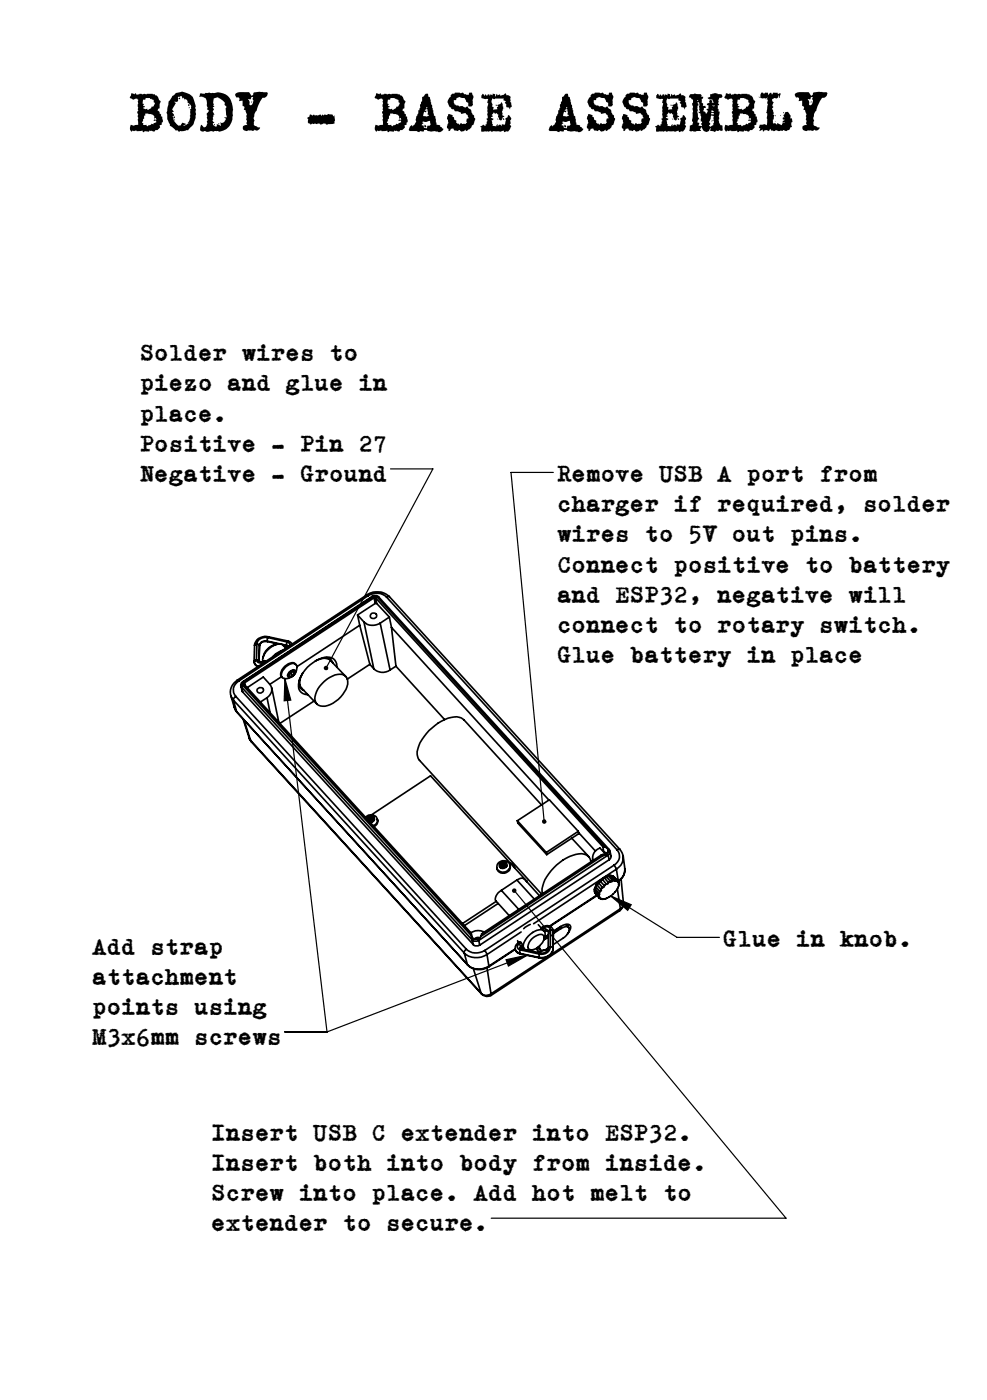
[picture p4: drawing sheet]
<svg xmlns="http://www.w3.org/2000/svg" width="148mm" height="210mm" viewBox="0 0 148 210" stroke-linecap="round" stroke-linejoin="round" font-family="sans-serif">
<g fill="none" stroke="#000" stroke-width=".25">
<path d="M38.1 99.3l.2 .5 .4 .2M38.1 99.2h.1M38.1 99.3a.72 .72 0 0 0 .6 .6M38.1 99.2v.1M38.2 96.8l-.1 2.4M38.5 99a.66 .66 0 0 0 .9 .4M38.5 99l.2 .1 .1 .1M38.5 99l-.3 .1-.1 .1M38.5 96.6l.3 .1 .1 .1M38.5 96.6l-.3 .1v.1M38.5 96.6v2.4M38.8 99.2l.3 .1h.2"/>
<path d="M38.8 99.2h.1M38.9 96.8l-.1 2.4M39.3 99.3l.1 .1M39.4 99.4h.1M39.8 99.2l-.2-.1-.3 .2M39.8 99.2v.1M39.8 99.2l-.4 .2M40 96.2a.85 .85 0 0 0-1.1 .6M40 96.2h.1M40 96.2l3 .6M40.1 96.2a.91 .91 0 0 0-1.2 .7v-.1M40.1 96.2l1.6 .4"/>
<path d="M40.1 95.6l-.1 .6M40.1 95.6a1.28 1.28 0 0 0-1.6 1M40.1 95.6l3 .7M40.3 95.5a1.58 1.58 0 0 0-2.1 1.3M40.3 95.5l-.2 .1M40.3 95.5l2.9 .7M41.6 96.6a2.47 2.47 0 0 0-2.2 2.1M42.4 97.6l-1.1 .5-.4 .4M42.4 96.8l.6 .1M42.9 97.2a1.27 1.27 0 0 0-2-.3 2.58 2.58 0 0 0-1.5 2.3M43 96.8l.1 .2M43 96.8v.1"/>
<path d="M43 96.9l.1 .1M43 96.9h.1M43 97l.1 .1M43 97l-.2 .2M43.1 96.3l-.1 .5M43.1 96.3l.3 .2 .1 .3M43.1 97h-.1M43.2 96.2h.2l.4 .4M43.2 96.2l-.1 .1M44.4 99.7l-.1-.1a.96 .96 0 0 0-1.3 .2 1.46 1.46 0 0 0-.8 1.7M47.3 99.2l.3-.2a1.7 1.7 0 0 1 2 .1l2.3 2.4M48.4 98.7a1.25 1.25 0 0 1 1.5 .7"/>
<path d="M53.6 92.2l.3 1.6M53.6 92.2l1 1.1M53.9 93.8l-9.4 6.2M53.9 93.8l1.6 5.9M54.6 93.3a2.01 2.01 0 0 0 2.4 .2M54.6 93.3l1.5 7M55 89.2a2.75 2.75 0 0 1 3.4 .3M55 89.2l.2 .2M55 89.2l-19.4 12.8M55.2 89.4a2.27 2.27 0 0 1 2.8 .2M55.2 89.4l-19.4 12.8M55.5 99.7l-3.4 2.2"/>
<path d="M55.5 99.7l.6 .6M55.8 89.5a.86 .86 0 0 1 1 0M55.8 89.5l-19.4 12.8M55.8 89.5h.1M55.9 89.5a.46 .46 0 0 1 .7 0M55.9 89.5l-19.4 12.8M56.1 89.7h.2M56.1 89.7l-19.4 12.7M56.1 89.7l.2 .8M56.3 90.5h.2M56.3 90.5l-2.7 1.7M56.3 89.7l34.1 37.3"/>
<path d="M56.3 89.7l.2 .8M56.5 90.5l1.9 2.1M56.6 89.5l34.2 37.6M56.6 89.5h.2M56.8 89.5l34.6 38M57 93.5l1.5 7M58 89.6l34.5 37.9M58.4 89.5l-.4 .1M58.4 89.5l34.6 37.9M58.4 92.6l.3 1.5M58.4 92.6l-1.4 .9M58.7 94.1l23.6 25.9"/>
<path d="M58.7 94.1l.7 5.8M59.4 99.9l7.3 8M59.4 99.9l-.9 .6M35 105l-.4-.7 .5 1.8M35 105l34.6 37.9M35 105l.5 1.8M35.1 106.1l.4 .7M35.3 104.4l-.2 .3-.1 .3M35.3 104.4l34.6 38M35.5 106.8l34.6 37.9M35.6 102a2.03 2.03 0 0 0-1 2.3M35.6 102l.2 .2"/>
<path d="M35.8 102.2a1.46 1.46 0 0 0-.5 2.2M36.1 102.8l.3 1M36.2 103.1l34.6 37.9M36.2 103.1l.2 .7M36.4 103.8l34.6 37.9M36.4 102.3a.54 .54 0 0 0-.2 .8M36.4 102.8l-.2 .3M36.4 102.8l34.2 37.5M36.4 102.3h.1M36.4 107.8l1 3M36.5 102.3a.35 .35 0 0 0-.1 .5M36.6 108l1 3"/>
<path d="M36.7 102.4l-.1 .2 34.1 37.4M36.7 102.4v.4M37.1 103.1l2.4-1.5 .9 1a1.32 1.32 0 0 1-.4 2.1M37.4 110.8l.3 .4M37.4 110.8l.2 .2M37.6 111l.1 .3M37.6 111l34.5 38M37.6 111.2l34.6 37.9a1.18 1.18 0 0 0 1.4 .2l19.4-12.7a1.31 1.31 0 0 0 .5-1.1M38.6 103.4a.44 .44 0 0 1 .7-.2 .44 .44 0 0 1 0 .6 .44 .44 0 0 1-.6 .1 .44 .44 0 0 1-.1-.5zM40 104.7l-.9 .6M40 104.7l.5 2.2M40.7 103.2l1.1 5.1"/>
<path d="M42.2 101.5l.1 .1M42.2 101.5l-1.7 1.1M42.8 100.1l.3-.2a.86 .86 0 0 1 1.4 0 1.63 1.63 0 0 1-2.1 1.8 .92 .92 0 0 1 .2-1.3zM43.3 101.1h.1M43.4 100.8l.2-.2a.43 .43 0 0 1 .7 0 .82 .82 0 0 1-1.1 .9 .59 .59 0 0 1 .2-.7zM43.6 101l.3 .3M43.6 101l-.2 .1M43.7 100.8l-.3 .3M43.7 100.8l-.1 .2M43.8 100.7l-.1 .1M44 100.6l.2 .3M44.2 100.9l-.2-.3-.5 .2-.2 .4 .1 .3 .5-.2"/>
<path d="M44.2 100.9l-.3 .4M44.9 102v.1a1.16 1.16 0 0 0 .7 1.5M45.4 100.9a2.15 2.15 0 0 0-.2 2.3l2.3 2.4M47.1 105.2l-5.1 3.3M48.3 102.5a3.7 3.7 0 0 1 3-1.3 1.25 1.25 0 0 1 .7 1.8 4.4 4.4 0 0 1-3.6 2.9 1.21 1.21 0 0 1-1.1-1.8 3.4 3.4 0 0 1 1-1.6zM50.5 100a1.38 1.38 0 0 0-1.9-1.4 5.2 5.2 0 0 0-3.8 4 1.32 1.32 0 0 0 1.3 1.6M56.1 100.3a1.89 1.89 0 0 0 2.4 .2M54.8 122.6a.93 .93 0 0 1 1.3-.3 .93 .93 0 0 1 .4 1.2l-.5 .4M55 122.8a.56 .56 0 0 1 .7-.4 .56 .56 0 0 1 .4 .7l-.6 .3M55.3 122.9l-.1 .1M55.3 122.9l.1 .3 .2-.1 .2 .2 .2-.2-.2-.1M55.3 122.8v.1"/>
<path d="M55.3 122.8l.1 .3M55.4 122.5l.1 .2M55.4 122.5l-.3 .1 .2 .2M55.4 122.5l.1 .4M55.5 122.7h.2M55.5 122.7l.1 .2M55.5 122.9l-.1 .1M55.5 122.9h.1M55.6 122.9h.1M55.7 122.7v.2M55.7 122.2l8.9-5.8 14.4 15.8M55.8 123l.1 .2"/>
<path d="M55.8 122.8v.2M55.8 122.9h-.1M55.9 122.5l.2 .2-.3 .1M55.9 122.5l-.2 .2M55.9 122.5l-.1 .3M56.6 122.9v.2a.8 .8 0 0 1-.5 .9M70.7 140l-.1 .3M70.7 140l.1 .7M72.6 139.8l-.2-.1a2.03 2.03 0 0 0-1.8 .2M74.4 135.2l-5 3.3M74.6 129.5a.95 .95 0 0 1 1.3-.4 .95 .95 0 0 1 .4 1.3 .99 .99 0 0 1-1 .4 .99 .99 0 0 1-.8-.8zM74.7 135.5l-5.1 3.3"/>
<path d="M75 129.5a.53 .53 0 0 1 .8-.2 .53 .53 0 0 1 0 .8 .53 .53 0 0 1-.7 .1 .53 .53 0 0 1-.1-.7zM75.1 129.5l.2 .1M75.1 129.5l-.2 .2 .3 .2M75.1 129.5l.1 .3M75.2 133.6a1.32 1.32 0 0 0-.8 1.5l2 2.3M75.2 133.6l2.6 2.8M75.2 129.9l-.2 .2 .3 .1 .3-.2 .2 .1M75.2 129.9v.3M75.2 129.8v.1M75.2 129.8h.2M75.3 129.6l.1 .2M75.5 129.5l-.2 .1"/>
<path d="M75.5 129.5v.3M75.5 129.8h-.1M75.6 129.7l-.1 .1M75.6 129.7l.1 .1M75.6 129.3l.2 .1-.1 .2 .1 .4M75.6 129.3l-.1 .2M75.6 129.3v.4M75.7 129.8l.3 .1-.2 .2M75.7 129.8l.1 .2M75.8 130v.1M76.4 129.4a1.11 1.11 0 0 1 .8 .8M76.5 129.8a1.01 1.01 0 0 1-.8 1.2 1.01 1.01 0 0 1-1.2-.8"/>
<path d="M77.5 132l.3-.1a.7 .7 0 0 1 .8 0l2.3 2.5M77.5 132l-2.3 1.6M77.5 132l2.6 2.9M77.6 123.1l4.3 4.8M77.6 123.1l4.8-3.1 4.3 4.7M77.6 123.1v.4l4.4 4.7M78.1 139.8l-5.1 3.4M79 132.2h.1M79.5 138.7l-1 .6M80.7 138.7l.9 1M81.2 120.7l-11.6-12.7a2.24 2.24 0 0 0-2.4-.3 7.4 7.4 0 0 0-4.7 5 1.88 1.88 0 0 0 .4 1.3l18.3 20.2M81.4 139a1 1 0 0 1 1.6 .7"/>
<path d="M81.4 139l.2 .1M81.4 139l-.3 .2M81.6 139.1a.63 .63 0 0 1 .9 .4M81.6 139.1l.2 .5M81.6 139.1l-.3 .2M81.8 139.7l.3-.1 .1 .1M81.8 139.6l.2-.1 .2 .2M81.8 139.6v.1M81.8 139.7l-.1 .1M81.8 139.6l-.2 .1M81.9 127.9l.1 .3M82.2 139.7h.1"/>
<path d="M82.2 139.7v2.5M82.5 139.5l.4 .1 .1 .1M82.5 139.5l-.3 .2M82.5 139.5v2.5M83 139.7h.1M83 139.7l-.1 2.6M84 139.1l.1 .2M84.1 139a1.25 1.25 0 0 1 1.3-.3 1.1 1.1 0 0 1-.3 1.4M84.1 139l-1.1 .7M84.1 139.3l.3-.2a.58 .58 0 0 1 .9 .2 1.62 1.62 0 0 1-.8 1.4l-1.6 1M84.1 139.3l-1.1 .7M84.9 138.7l.4 .4"/>
<path d="M85.1 138.8l.1 .3M85.7 125.7l2.6 2.8M86.7 124.7l-4.8 3.2M86.7 124.7l.1 .4-4.8 3.1M86.7 124.9l2.6 2.8M88.6 129.3a1.44 1.44 0 0 0-1.8-1.2 7.2 7.2 0 0 0-5.5 5.2l.1 .7M89.2 133.6v.2M89.2 133.6l.6 .7M89.2 133.8l.6 .7M89.2 133.9l.1 .1M89.3 133.3h-.1v.3M89.3 133.3l.5 .7"/>
<path d="M89.3 134h.1M89.3 134l.6 .7M89.4 133.1l-.1 .2M89.4 133.1l.6 .6M89.5 134.3l-7.1 4.6M89.5 132.8l-.1-.1v.4M89.5 134.3l-7 4.7M89.5 132.8l.6 .6M89.8 134.5h.1v.2l.1 .1 .2 .1M89.8 134.3v.2M89.8 132.5l-.3 .3M89.8 132.5l.5 .6"/>
<path d="M89.8 134l.1 .2-.1 .1M90 133.7l-.2 .3M90 132.2l-.1-.1-.1 .1v.3M90 132.2l.6 .6M90.1 133.4v.2l-.1 .1M90.1 134.8l.1 .1M90.3 133.1l-.2 .3M90.3 131.9l-.3 .3M90.3 131.9l.6 .7M90.4 127l.4 .1M90.4 127l.2 .8M90.5 128.3h-.4l-17.9 11.8-.1 .3"/>
<path d="M90.5 128.3l-18.4 12.1M90.6 127.8l.5 .1M90.6 127.8l-.6-.6a1.52 1.52 0 0 0-1.1 1.9v-.2M90.6 132.8l-.1 .3h-.2M90.7 131.7l-.4 .1v.1M90.7 131.7l.5 .7M90.7 134.8l-.5 .1M90.7 134.8h.1M90.8 127.1l.4 .4M90.9 132.6l-.3 .2M90.9 128.2l-.2-.1-.5 .2M91 131.6l-.3 .1"/>
<path d="M91 131.6l.5 .6M91.1 128l-.2 .2-.4 .1M91.1 128l.1 .3M91.2 127.5l-.1 .5M91.2 128.3l-19.4 12.8M91.2 128.3l.1 .7M91.2 127.5h.2M91.2 132.4a.21 .21 0 0 1-.1 .2 .21 .21 0 0 1-.2 0M91.3 131.4l-.4 .1 .1 .1M91.3 131.4l.6 .7M91.3 129l-19.4 12.8M91.4 127.5a.54 .54 0 0 1-.2 .8"/>
<path d="M91.5 131.3l.1 .1M91.5 127.7l.1 .9-.3 .4M91.5 132.2l-.3 .2M91.6 131.3l.2 .1M91.6 131.4h-.3M91.6 131.4l.5 .7M91.8 131.4l.2 .1 .6 .6M91.8 131.4l.6 .7M91.9 132.1a.17 .17 0 0 1-.2 .2 .17 .17 0 0 1-.2-.1M92 131.4a2.05 2.05 0 0 0-2.2 .8 1.47 1.47 0 0 0-.6 1.6M92.1 131.5l.6 .7M92.1 129.8l.3 .6"/>
<path d="M92.1 129.8l-19.4 12.8M92.1 132.1h-.2M92.1 132.1l.1 .1 .2-.1M92.3 133.8l-.6 .6-1 .4M92.4 132.1h.2M92.4 130.4l.3 1.7M92.4 130.4l-12.4 8.2M92.5 127.5a1.46 1.46 0 0 1-.4 2.3M92.6 132.1v.2l.1-.1M92.6 133.3l.4 3M92.7 132.2l.1 .5M92.7 132.1l-.1 .1"/>
<path d="M92.7 132.6l.1 .1M92.8 132.7l-.2 .7-.4 .4M93 127.4l.5 1M93 127.4h-.3l-.2 .1M93 136.3l-.1 .3M93 136.3l-10.6 7M93.1 131.9l.4 3.6a.85 .85 0 0 1-.5 .8M93.5 128.4a2 2 0 0 1-1.1 2M93.5 128.4l.2 1.9a1.94 1.94 0 0 1-1 1.8M93.7 130.3v.1a2.02 2.02 0 0 1-1 1.8v-.1M69.6 142.9a2.79 2.79 0 0 0 3.4 .3M69.6 142.9l.5 1.8"/>
<path d="M69.9 142.4a2.27 2.27 0 0 0 2.8 .2M69.9 142.4l-.3 .3v.2M70.1 144.7a2.55 2.55 0 0 0 3.2 .2M70.1 144.7h.1M70.1 144.7a2.53 2.53 0 0 0 3.2 .3M70.6 140.3l.1 .3 .2 .2M70.8 141a.93 .93 0 0 0 1 .1M70.8 141l.2 .7M70.9 140.8h.7M70.9 140.8l-.1 .2M71 141.7a.86 .86 0 0 0 .9 .1M71 145.3l1.1 3.7"/>
<path d="M71.6 140.8l.2 .3M71.8 141.1l.1 .7M71.9 140.7l-.2-.1-.5 .2M72.1 140.4l-.5 .4M72.1 149a1.07 1.07 0 0 0 1.5 .1M72.1 149l.2 .1M72.7 142.6l.3 .6M73 143.2l.3 1.7M73 145.2l.6 3.9M73.3 144.9v.1M73.6 149.1v.2M77.3 142.4v.1a.89 .89 0 0 0 .7 .6"/>
<path d="M77.3 142.4a.88 .88 0 0 0 .6 .6M77.3 142.4l-4 2.6M77.3 142.3l-4 2.6M77.6 141.1l.2 .3M77.7 141.5a.8 .8 0 0 0-.4 .9M77.7 141.5l.1 .1M77.8 141.6a.47 .47 0 0 0-.2 .5 .47 .47 0 0 0 .4 .4M77.8 141.6l.3 .4M77.9 143l.1 .1M77.9 143l2.9 .6M78 143.1l2.9 .6M78 142.2l.1 .1"/>
<path d="M78 142.5l-.1 .5M78 142.5l2.9 .6M78.1 142.1l-.1 .1M78.1 142.1h.1M78.1 142l-.1 .2M78.1 142v.1M78.1 142.3h.1M78.1 141.4l.3 .5M78.1 141.4l-.2-.1-.2 .2M78.1 142.3l-.1 .2M78.1 142.3l2.9 .6M78.1 141.4l-.3 .2"/>
<path d="M78.3 142l.3 .3M78.4 141.9l-.3 .2M78.4 141.9l-.3 .1M79.7 140.9l.9-.6a.61 .61 0 0 1 .8 0 .61 .61 0 0 1 .1 .8 2.03 2.03 0 0 1-2.1 1.3 .9 .9 0 0 1 .1-1.3zM79.8 142.5h-.7M80.5 142.2l.1 .4a1.11 1.11 0 0 0 1.1-.1M80.6 142.1l.1 .2h.2M80.7 142.1l.3 .3M80.8 143.6l.1 .1M80.9 143.1l-.1 .5M80.9 141.9a.46 .46 0 0 0 .1 .5 .46 .46 0 0 0 .6 .1l.6-.3M81 142.9l-.1 .2"/>
<path d="M81.6 140.9l.1-.5a.77 .77 0 0 0-.3-.9 .77 .77 0 0 0-.9 .1 3.2 3.2 0 0 0-2 2.3v.2l.3 .4M81.7 140.5l-.1 .1 .2 .2M81.8 140.8l-.3 .2M82.1 143.5l-8.5 5.6M82.2 142.2a.87 .87 0 0 1-1.2 .7M82.2 140.3l-.5 .2M82.2 140.5l-.4 .3M82.2 140.2l-.5 .3M82.5 142a1.27 1.27 0 0 1-1.6 1.1M82.5 142l.4 .2M82.5 142l-.3 .2M82.9 142.3a1.66 1.66 0 0 1-2 1.4"/>
<path d="M82.9 142.2a1.71 1.71 0 0 1-2.1 1.4M82.9 142.2v.1"/>
<circle cx="56" cy="92.3" r=".45"/>
</g>
<path d="M58.6 70.3h6.3l-16 29.9M83 70.9h-6.4l5 52.3M42.7 101.8l.9 3.2-1 .1zM42.7 101.8l6.3 53M77.1 133.6l40.8 49.1h-44.2M91.6 134.4l9.9 6.2h6.4M91.6 134.4l3.1 1.3-.6 .9zM42.7 154.8h6.3M75.9 144l3.2-.7-2.9 1.6zM79.1 143.3l-30.1 11.5" fill="none" stroke="#000" stroke-width=".18"/>
<path d="M81.4 123a.34 .34 0 0 0-.1 .4 .34 .34 0 0 0 .3 .2v-.4v.4a.34 .34 0 0 0 .3-.5 .34 .34 0 0 0-.5-.1zM48.7 99.9a.33 .33 0 0 0 0 .6l.2-.3-.2 .3a.33 .33 0 0 0 .5-.3 .33 .33 0 0 0-.5-.3zM76.8 133.4a.34 .34 0 0 0 .2 .5 .34 .34 0 0 0 .4-.4 .34 .34 0 0 0-.5-.2l.2 .3-.2-.3zM42.7 101.8l.9 3.2-1 .1zM75.9 144l3.2-.7-2.9 1.6zM91.6 134.4l3.1 1.3-.6 .9z" fill="#000"/>
<text font-size="8.5" x="19.3" y="19.8">BODY - BASE ASSEMBLY</text>
<g font-size="3.5">
<text x="21" y="54.2">Solder wires to</text>
<text x="21" y="58.7">piezo and glue in</text>
<text x="21" y="63.2">place.</text>
<text x="21" y="67.8">Positive - Pin 27</text>
<text x="21" y="72.3">Negative - Ground</text>
<text x="83.5" y="72.3">Remove USB A port from</text>
<text x="83.5" y="76.8">charger if required, solder</text>
<text x="83.5" y="81.4">wires to 5V out pins.</text>
<text x="83.5" y="85.9">Connect positive to battery</text>
<text x="83.5" y="90.4">and ESP32, negative will</text>
<text x="83.5" y="94.9">connect to rotary switch.</text>
<text x="83.5" y="99.5">Glue battery in place</text>
<text x="13.8" y="143.2">Add strap</text>
<text x="108.4" y="142.1">Glue in knob.</text>
<text x="13.8" y="147.7">attachment</text>
<text x="13.8" y="152.2">points using</text>
<text x="13.8" y="156.8">M3x6mm screws</text>
<text x="31.7" y="171.1">Insert USB C extender into ESP32.</text>
<text x="31.7" y="175.6">Insert both into body from inside.</text>
<text x="31.7" y="180.2">Screw into place. Add hot melt to</text>
<text x="31.7" y="184.7">extender to secure.</text>
</g>
</svg>
